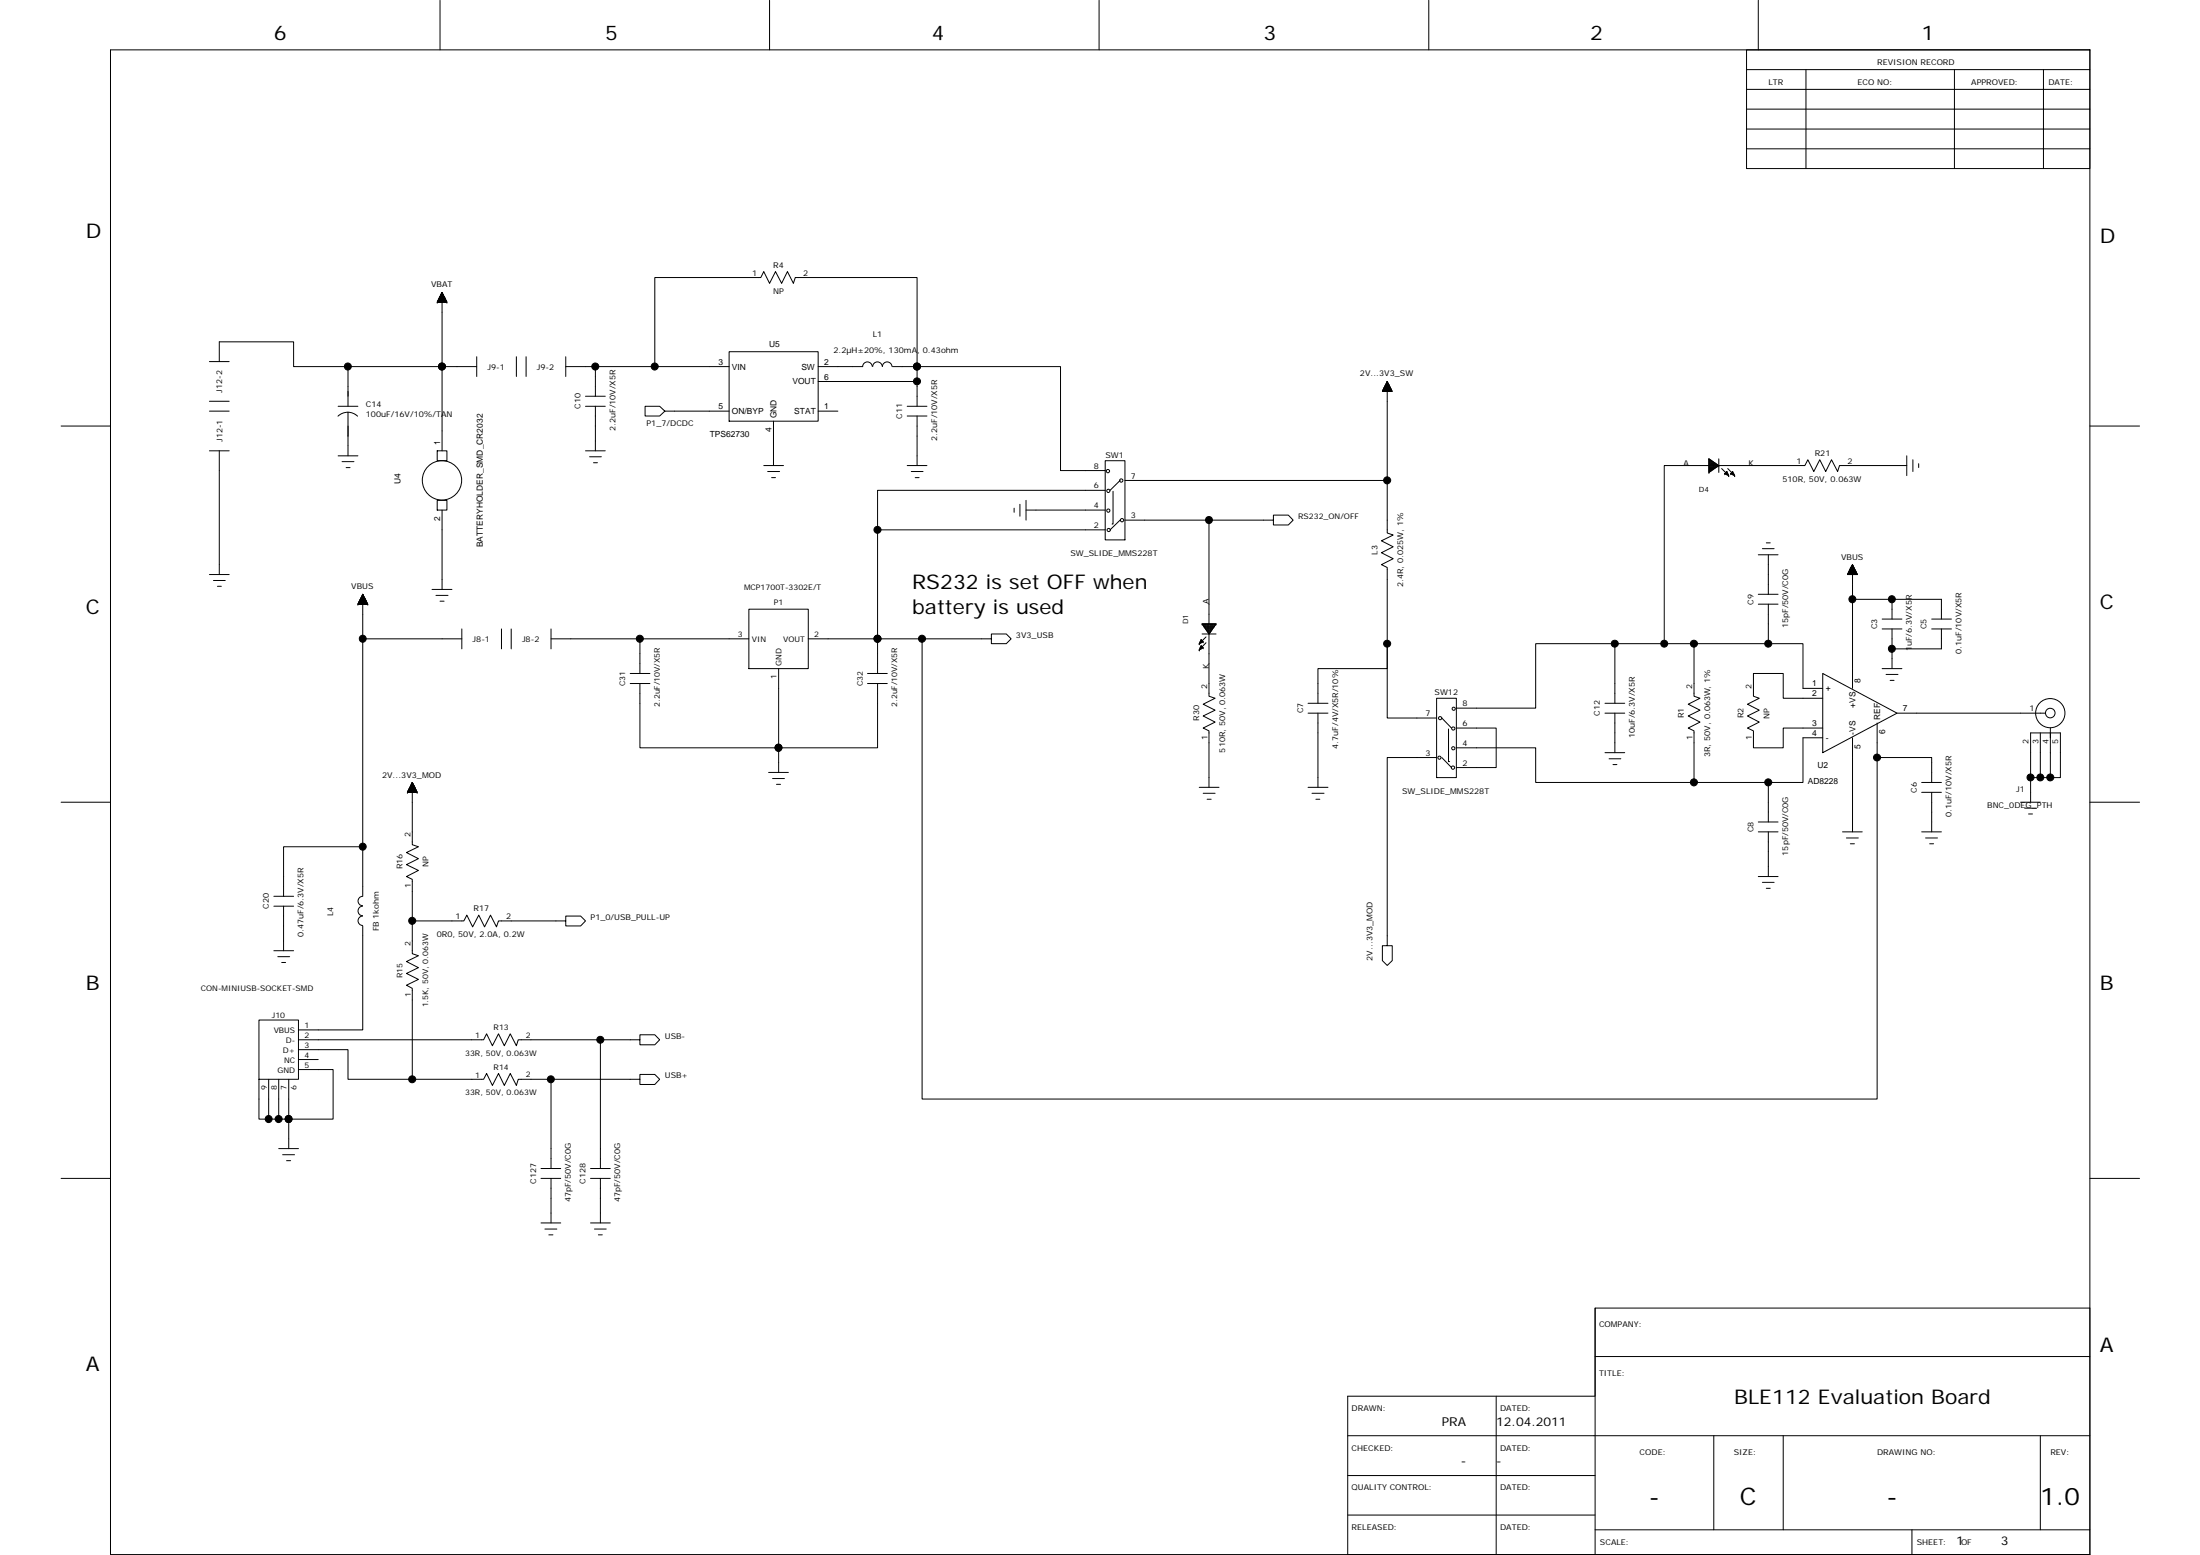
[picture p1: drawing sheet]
<svg xmlns="http://www.w3.org/2000/svg" width="297mm" height="210mm" viewBox="0 0 297 210" stroke-linecap="round" stroke-linejoin="round" font-family="sans-serif">
<g fill="none" stroke="#000" stroke-width=".14">
<path d="M14.9 6.7h267.3v203.1h-267.3zM59.4 0v6.7M103.9 0v6.7M148.4 0v6.7M192.9 0v6.7M235.8 6.7h46.4v16.1h-46.4zM235.8 14.7h46.4M235.8 9.4h46.4M235.8 12.1h46.4M235.8 17.4h46.4M237.4 0v6.7M243.8 9.4v13.4"/>
<path d="M263.9 9.4v13.4M275.9 9.4v13.4M59.5 39.9v.9M59.5 40h.4M59.5 39.9h.4M59.5 39.8v1M59.5 39.8h.3M59.6 39.7v1.1M59.6 39.8h.2M59.6 39.7h.2M59.6 39.6h.2M59.7 39.5v1.3"/>
<path d="M59.7 39.5h.1M59.7 39.5l.6 1.3h-1.3l.7-1.3v10M59.7 39.6h-.1v1.2M59.8 39.6v1.2M59.8 39.7v1.1M59.9 39.8v1M59.9 40v.8M235.8 20.1h46.4M8.3 57.5h6.6M28.3 55.5h2.6M28.3 54.2h2.6M28.3 48.8h2.6"/>
<path d="M29.6 48.8v-2.7h10v3.4h7.4M45.6 56.2a1.92 1.92 0 0 1 2.7 0M45.7 54.8h2.6M47 55.6v5.9M47 49.5h12.7M47 49.5v5.3M59 40.8h.1M59.1 40.8h1.2M59.1 40.7v.1M59.1 40.7h1.2M59.1 40.6v.2M59.1 40.6h1.1v.2"/>
<path d="M59.2 40.6h1M59.2 40.5v.3M59.2 40.5h1v.3M59.2 40.5h1M59.2 40.3v.5M59.2 40.4h.9M59.2 40.3h.9M59.3 40.2v.6M59.3 40.3h.8v.5M59.3 40.2h.8M59.3 40.2h.7v.6M59.4 40v.8"/>
<path d="M59.4 40.1h.6M59.4 40h.6M59.7 49.5h.1M60 40v.8M60 40.1h-.7v.7M60.1 40.4v.4M60.3 40.7v.1M60.3 40.8h.1M64.4 49.5h-4.7v11.4M64.4 48.2v2.6M69.7 48.2v2.6M71 48.2v2.6"/>
<path d="M76.4 49.5h22M76.4 48.2v2.6M79.1 54.8h2.6M79.1 53.5h2.6M80.4 54.8v6.1M80.4 49.5v4M88.4 49.5v-12h14.3l.4-.8 .8 1.5 .8-1.5 .8 1.5 .8-1.5 .8 1.5 .3-.7h16.4v12M98.4 55.5h-8.6l-.7 .7h-2v-1.4h2l.7 .7M98.4 47.5h12.1v9.4h-12.1zM104.4 56.9v5.9M110.5 55.5h2.6M110.5 49.5h6"/>
<path d="M116.5 49.5a.65 .65 0 0 1 .6-.6 .65 .65 0 0 1 .7 .6M117.8 49.5a.65 .65 0 0 1 .7-.6 .65 .65 0 0 1 .6 .6M119.1 49.5a.65 .65 0 0 1 .7-.6 .65 .65 0 0 1 .6 .6M122.5 54.8h2.7M122.5 56.2h2.7M123.8 56.2v6.6M123.8 49.5h19.4v14h6M123.8 51.5h-13.3M123.8 49.5h-3.3M123.8 49.5h.1M123.8 49.5v5.3M186.7 52.8h1.2"/>
<path d="M186.7 52.6v.2M186.7 52.7h1.2v.1M186.7 52.6h1.2M186.8 52.5v.3M186.8 52.6h1M186.8 52.5h1M186.8 52.4v.4M186.8 52.4h.9M186.9 52.3v.5M186.9 52.4h.8M186.9 52.3h.8M186.9 52.2v.6"/>
<path d="M187 52.2h.7M187 52.1v.7M187 52.2h.6M187 52.1h.6M187 52v.8M187 52h.6M187.1 52h.5M187.1 51.9v.9M187.1 51.9h.4M187.2 51.8h.3M187.2 51.8h.2M187.2 51.5v1.3"/>
<path d="M187.2 51.6h.1M187.3 51.6v1.2M187.3 51.5v1.3M187.3 51.5h.1M187.3 51.5l.7 1.3h-1.4l.7-1.3v20.4l.8 .3-1.6 .8 1.6 .8-1.6 .8 1.6 .8-1.6 .8 .8 .4v10.3M187.4 51.7h-.2v1.1M187.4 51.7v1.1M187.4 51.8h-.2v1M187.5 51.8v1M187.5 51.9v.9M187.6 52v.8M187.6 52.1v.7"/>
<path d="M187.7 52.3v.5M187.8 52.5v.3M187.8 52.6v.2M282.2 57.5h6.7M28.3 77.6h2.6M28.3 60.9h2.6M28.8 78.4h1.6M29.4 79.1h.5M29.6 60.9v16.7M45.7 61.5h2.6M46.2 62.3h1.6M46.7 63.1h.6"/>
<path d="M58.3 79.6h2.7M59 60.9h1.3v1.3h-1.3zM59 67.5h1.3v1.4h-1.3zM59.7 68.9v10.7M79.1 60.9h2.6M79.6 61.7h1.6M80.1 62.5h.6M103.1 62.8h2.7M103.6 63.6h1.7M104.2 64.5h.5M118.5 71.5h30.7M118.5 71.5v19.4"/>
<path d="M122.5 62.8h2.7M123 63.6h1.6M123.6 64.5h.5M136.9 68.6v.6M137.7 68.1v1.6M138.5 67.5v2.7M149.2 62.2h2.7v10.7h-2.7zM149.2 66.2h-30.7v5.3M149.2 68.9h-10.7M149.5 66.1h.3v.3l-.2 .1-.1-.1zM149.5 68.8h.3v.3l-.2 .1-.1-.1zM149.5 71.4h.4v.1v.2h-.4z"/>
<path d="M150.3 66.3v4.4h-.1M151.2 64.9l-1.3 1.3M151.2 70.2l-1.3 1.3M163.2 70.2h-11.3M171.9 70.2v.7h2l.7-.7-.7-.7h-2v.7h-8.7v23.8l.9 .3-1.6 .8 1.6 .8-1.6 .7 1.6 .9-1.6 .8 .7 .4v7.6M187.3 64.9h-35.4M230.7 63.8h.1M230.7 61.9h.1M230.7 63.5h.4M230.7 63.6h.2M230.7 63.4h.6M230.7 63.2h.8"/>
<path d="M230.7 63.1h1M230.7 63h1.2M230.7 62.7h1.2M230.7 62.6h1M230.7 62.5h.8M230.7 62.3h.6M230.7 62.2h.4M230.7 62.1h.2M230.7 61.9v1.9M230.7 61.9l1.4 .9-1.4 1zM230.9 62v1.7M231 62.1v1.5"/>
<path d="M231.1 62.2v1.3M231.3 62.3v1.1M231.4 62.4v.9M231.5 62.5v.7M231.7 62.6v.5M231.8 62.7v.4M231.9 62.8v.1M232.1 62.8h.1M232.1 61.9v1.9M232.4 63.2l.9 .9M232.9 63.9h.1M232.9 63.9h.4v.2"/>
<path d="M233.1 64.1h.2M233.1 63.6v.5M233.1 63.6h.1M233.1 63.6l.3 .6-.5-.3zM233.2 63.8h-.2v.2M233.3 63.2l.8 .9M233.4 64.2h.1M233.7 63.9h.1M233.7 63.9h.4v.2M233.9 64.1h.2M233.9 63.6h.1M233.9 63.6v.5"/>
<path d="M233.9 63.6l.3 .6-.5-.3zM234 63.8h-.2v.2M234.2 64.2h.1M237.4 74.9h2.7M238 74.1h1.5M238.5 73.3h.5M238.8 74.9v5.3M249.4 77.6h1.4M249.5 77.5v.1M249.5 77.5l1.3 .1M249.5 77.4h1.2M249.5 77.4v.2"/>
<path d="M249.5 77.4h1.2v.2M249.6 77.3h1.1M249.6 77.3v.3M249.6 77.3h1.1v.3M249.6 77.2h1M249.6 77.6v-.4h1v.4M249.7 77.1h.9M249.7 77.6v-.5h.8v.5M249.7 77h.8M249.7 77h.8v.6M249.8 76.8v.8M249.8 76.9h.6v.7"/>
<path d="M249.8 76.8h.6M249.8 76.7v.9M249.8 76.8h.6v.8M249.9 76.7h.4M249.9 76.6v1M249.9 76.6h.4v1M249.9 76.6h.4M250 76.5v1.1M250 76.5h.3v1.1M250 76.5h.3M250 76.4v1.2M250 76.4h.2v1.2"/>
<path d="M250 76.4h.2M250.1 76.3v1.3M250.1 76.3h.1v1.3M250.1 76.3h.1M250.1 76.2v1.4M250.1 76.2h.1M250.1 76.2l.7 1.4h-1.4l.7-1.4v16.7M250.5 76.9h-.7l-.1 .7M257.4 61.5v2.7M257.4 62.8h-9l-.3 .8-.8-1.5-.8 1.5-.8-1.5-.8 1.5-.8-1.5-.4 .7h-19v24.1M258.3 62.1v1.5M259.1 62.6v.5"/>
<path d="M48.3 81.6h1.4M48.3 81.6h.1M48.3 81.5h1.3M48.4 81.5h1.2v.1M48.4 81.4v.2M48.4 81.4h1.2M48.4 81.4h1.1v.2M48.4 81.3v.3M48.4 81.3h1.1M48.5 81.2h1v.4M48.5 81.2v.4M48.5 81.2h1"/>
<path d="M48.5 81.1h.9v.5M48.5 81.1v.5M48.6 81.1h.8M48.6 81.6v-.6h.8v.6M48.6 81h.8M48.6 81.6v-.7h.7v.7M48.7 80.9h.6M48.7 80.8h.6v.8M48.8 80.7h.4v.9M48.8 80.5v1.1M48.8 80.6h.4v1M48.8 80.5h.3"/>
<path d="M48.8 80.5h.3v1.1M48.9 80.5h.2M48.9 80.3v1.3M48.9 80.4h.2v1.2M48.9 80.3h.1M49 80.2v1.4M49 80.3v1.3M49 80.2l.7 1.4h-1.4l.7-1.4v6M49 80.2h.1M49.2 80.6h-.4v1M49.3 80.8h-.6v.8M49.7 81.6h.1"/>
<path d="M58.9 80.4h1.6M59.4 81.2h.6M62.4 86.2h-13.4v28.1M62.4 84.9v2.7M67.7 84.9v2.7M69 84.9v2.7M74.4 84.9v2.7M74.4 86.2h26.7M85.1 92.3h2.7M85.1 90.9h2.7M86.4 92.3v8.6h18.7M86.4 86.2v4.7"/>
<path d="M101.1 82.2h8v8.1h-8zM105.1 90.3v14M109.1 86.2h24.8v-.6h2l.6 .6-.6 .7h-2v-.7M117.1 92.3h2.7M117.1 90.9h2.7M118.5 92.3v8.6h-13.4M118.5 86.2h.1M124.5 86.2v62.2h128.9v-46.1M161.9 86.9h.1M161.9 87.7h.1M162 86.6v.2M162 86.6h.5"/>
<path d="M162 87.4v.2M162 87.4h.5M162.1 86.5h.2v.2M162.1 87.3h.2v.2M162.2 86.4v.4h-.2M162.2 86.4h.1M162.2 86.4l.3 .2-.6 .3zM162.2 87.2v.4h-.2M162.2 87.2h.1M162.2 87.2l.3 .2-.6 .3zM162.3 85.6h1.9M162.3 84.2h1.9l-1 1.4z"/>
<path d="M162.3 84.2h.1M162.3 84.2h1.9M162.4 84.3h1.7M162.5 86.6h.1M162.5 87.4h.1M162.5 84.2v.3M162.5 84.5h1.5M162.6 84.2v.4h1.3M162.7 84.8h1.1M162.7 84.2v.6M162.8 84.9h.9M162.8 86l-.8 .8"/>
<path d="M162.8 86.8l-.8 .8M162.8 84.2v.8M162.9 85h.7M163 85.2h.6M163 84.2v1M163.1 85.3h.3M163.1 84.2v1.2M163.1 85.4h.2M163.4 84.2v1.2M163.5 84.2v1M163.7 84.2v.8M163.8 84.2v.6"/>
<path d="M163.9 84.2v.4M164.1 84.2v.2M164.2 84.2h.1M176.6 96.3h2.7M176.6 94.9h2.7M177.9 96.3v10M187.3 86.9v3.4h-9.4v4.6M187.3 86.9v10h6.7M194 94.3h2.6v10.7h-2.6zM194.3 96.8h.3l.1 .1-.1 .2h-.3zM194.7 96.9l1.3 1.4M195.6 98.4v4.4h.1"/>
<path d="M196.1 98.2h.3v.1v.2h-.3zM196.6 98.3h5.4v5.3h-5.4M216.7 96.3h2.7M216.7 94.9h2.7M218 96.3v5.3M218 86.9h-10.7v8.7h-10.7M224.7 86.9h4M224.7 86.9h-6.7v8M237.4 81.6h2.7M237.4 80.2h2.7M238.8 81.6v5.3M238.8 86.9h4.6v6h2.7"/>
<path d="M238.8 86.9h-10.1v7.1l.8 .3-1.6 .8 1.6 .8-1.6 .7 1.6 .9-1.6 .8 .8 .4v6.9h10.1M246.1 90.9l10 5.4-10 5.3zM246.1 94.3h-5.3v-3.4h-4.1v3.1l.8 .3-1.6 .8 1.6 .8-1.6 .7 1.6 .9-1.6 .8 .8 .4v2.2h4.1v-2.6h5.3M246.1 99.6h-2.7v6h-4.6M250.1 99.6v12.7M250.1 80.9h12v2.7M253.4 97.6v4.7M254.1 84.9h2.7M254.1 83.6h2.7M254.1 90.3h2.7M254.7 91h1.6M255.2 91.8h.5"/>
<path d="M255.5 80.9v2.7M255.5 84.9v2.7M255.5 87.6h.1M255.5 80.9h.1M256.1 96.3h20.1M260.8 84.9h2.7M260.8 83.6h2.7M262.1 84.9v2.7h-6.6v2.7M275.5 98.9v6.1M276.8 98.3v6.7M8.3 108.3h6.6M49 114.3h-10.7v6.7"/>
<path d="M49 114.3v6.7M55 107h.1M55 107h1.3M55 106.9h1.3M55.1 106.8v.2M55.1 106.8h1.2v.2M55.1 106.8h1.2M55.1 106.7v.3M55.1 106.7h1.1v.3M55.1 106.7h1.1M55.2 107v-.4h1v.4M55.2 106.6h1"/>
<path d="M55.2 106.5v.5M55.2 106.5h.9v.5M55.2 106.5h.9M55.3 107v-.6h.8v.6M55.3 106.4h.7M55.3 107v-.7h.7v.7M55.4 106.3h.6M55.4 106.2v.8M55.4 106.2h.6v.8M55.4 106.2h.5M55.4 106v1M55.4 106.1h.5v.9"/>
<path d="M55.5 106h.4M55.5 105.9v1.1M55.5 106h.4v1M55.5 105.9h.3M55.5 105.8v1.2M55.5 105.9h.3v1.1M55.6 105.8h.2M55.6 105.7v1.3M55.6 105.8h.1v1.2M55.6 105.7h.1M55.6 105.6v1.4M55.6 105.7l.1 1.3"/>
<path d="M55.7 105.6h.1M55.7 105.6l.6 1.4h-1.3l.7-1.4v8.4l.8 .3-1.6 .8 1.6 .8-1.6 .8 1.6 .8-1.6 .8 .8 .4v5.6h6.9l.4-.8 .8 1.6 .8-1.6 .8 1.6 .8-1.6 .8 1.6 .3-.8h9.1v-.6h2l.7 .6-.7 .7h-2v-.7M56.3 107h.1M103.8 104.3h2.6M104.3 105.1h1.6M104.8 105.9h.6M105.1 100.9h.1M161.9 106.3h2.7M162.5 107.1h1.6M163 107.9h.5M176.6 106.3h2.7M177.1 107.1h1.7"/>
<path d="M177.7 107.9h.5M194 102.3h-6.7v25.4h.7v2l-.7 .6-.7-.6v-2h.7M194.7 102.3l1.3 1.3M196.1 100.9h.3v.1v.2h-.3zM196.6 100.9h10.7v4.7h21.4M216.7 101.6h2.7M217.3 102.4h1.5M217.8 103.2h.5M237.4 118.3h2.7M237.4 112.3h2.7M237.4 111h2.7M238 119.1h1.5"/>
<path d="M238.5 119.9h.5M238.8 112.3v6M238.8 105.6v5.4M248.8 112.3h2.6M249.3 113.1h1.6M249.8 113.9h.6M253.4 102.3h7.4v3.3M259.5 112.3h2.6M259.5 107h2.6M259.5 105.6h2.6M260 113.1h1.6M260.5 113.9h.6"/>
<path d="M260.8 107v5.3M272.8 108.3h2.7M273.4 109.1h1.6M273.9 109.9h.5M274.2 105h1.3M275.5 105h2.7v-6.1h-4v9.4M282.2 108.3h6.7M35 137.7h5.3v8h-5.3zM37 128.3h2.6M37 121h2.6M37 122.3h2.6M37.5 129.1h1.6"/>
<path d="M38 129.9h.6M38.3 122.3v6M49 123.7a.64 .64 0 0 0-.7 .6 .64 .64 0 0 0 .7 .6M49 122.3a.65 .65 0 0 0-.7 .7 .65 .65 0 0 0 .7 .6M49 121a.64 .64 0 0 0-.7 .6 .64 .64 0 0 0 .7 .7M49 125v14h-8.7M55.7 124.3v4.4l.8 .3-1.6 .8 1.6 .8-1.6 .8 1.6 .8-1.6 .8 .8 .4v12.3h9.6l.4-.8 .8 1.6 .8-1.6 .8 1.6 .8-1.6 .8 1.6 .3-.8h16.4v-.7h2l.7 .7-.7 .7h-2v-.7M8.3 159.1h6.6M35 145.7v5.4h1.3M36.3 145.7v5.4h1.3M37.6 145.7v5.4h1.4M37.6 155h2.7"/>
<path d="M38.2 155.9h1.6M38.7 156.7h.5M39 145.7v5.4M39 151.1h.1M40.3 140.4h25l.4-.8 .8 1.6 .8-1.6 .8 1.6 .8-1.6 .8 1.6 .3-.8h16.4v-.7h2l.7 .7-.7 .6h-2v-.6M40.3 141.7h6.7v4h8.7M40.3 144.4h4.7v6.7h-6v3.9M40.3 143h2.7M73 159.1h2.7M73 157.7h2.7M74.4 145.7v12M74.4 159.1v6"/>
<path d="M79.7 159.1h2.7M79.7 157.7h2.7M81.1 140.4v17.3M81.1 159.1v6M282.2 159.1h6.7M73 165.1h2.7M73.6 165.9h1.6M74.1 166.7h.6M79.7 165.1h2.7M80.3 165.9h1.5M80.8 166.7h.5M215.4 176.6v33.2"/>
<path d="M282.2 176.6h-66.8v11.9h-33.4v21.3M182 193.8h100.2M182 199.2h33.4M202 188.5v21.3M215.4 183.1h66.8M231.4 193.8v12.7M240.8 193.8v12.7M275.5 193.8v12.7M182 204.5h33.4M215.4 206.5h66.8M258.1 206.5v3.3"/>
<circle cx="59.7" cy="64.8" r="2.66"/>
<circle cx="149.6" cy="63.6" r=".22"/>
<circle cx="151.4" cy="64.9" r=".22"/>
<circle cx="151.5" cy="70.2" r=".22"/>
<circle cx="196.3" cy="95.7" r=".21"/>
<circle cx="276.8" cy="96.3" r=".65"/>
<circle cx="276.8" cy="96.3" r="1.98"/>
<circle cx="194.3" cy="102.3" r=".21"/>
<circle cx="196.2" cy="103.6" r=".22"/>
</g>
<g fill="#000" stroke="#000" stroke-width=".14">
<circle cx="47" cy="49.5" r=".47"/>
<circle cx="59.7" cy="49.5" r=".48"/>
<circle cx="80.4" cy="49.5" r=".48"/>
<circle cx="88.4" cy="49.5" r=".48"/>
<circle cx="123.8" cy="49.5" r=".48"/>
<circle cx="123.8" cy="51.5" r=".47"/>
<circle cx="118.5" cy="71.5" r=".47"/>
<circle cx="163.2" cy="70.2" r=".47"/>
<circle cx="187.3" cy="64.8" r=".48"/>
<circle cx="49" cy="86.2" r=".47"/>
<circle cx="86.4" cy="86.2" r=".48"/>
<circle cx="118.5" cy="86.2" r=".48"/>
<circle cx="124.5" cy="86.2" r=".48"/>
<circle cx="187.3" cy="86.9" r=".47"/>
<circle cx="218" cy="86.9" r=".47"/>
<circle cx="224.7" cy="86.9" r=".47"/>
<circle cx="228.7" cy="86.9" r=".47"/>
<circle cx="238.7" cy="86.9" r=".47"/>
<circle cx="250.1" cy="80.9" r=".47"/>
<circle cx="255.4" cy="87.6" r=".47"/>
<circle cx="255.4" cy="80.9" r=".47"/>
<circle cx="49" cy="114.3" r=".47"/>
<circle cx="105.1" cy="100.9" r=".47"/>
<circle cx="228.7" cy="105.6" r=".48"/>
<circle cx="238.7" cy="105.6" r=".48"/>
<circle cx="253.4" cy="102.3" r=".47"/>
<circle cx="274.2" cy="104.9" r=".47"/>
<circle cx="275.5" cy="104.9" r=".47"/>
<circle cx="276.8" cy="104.9" r=".47"/>
<circle cx="55.7" cy="124.3" r=".48"/>
<circle cx="36.3" cy="151.1" r=".47"/>
<circle cx="37.6" cy="151.1" r=".48"/>
<circle cx="39" cy="151.1" r=".47"/>
<circle cx="55.7" cy="145.7" r=".47"/>
<circle cx="74.4" cy="145.7" r=".47"/>
<circle cx="81.1" cy="140.4" r=".47"/>
</g>
<g font-size="3.3">
<text x="222.6" y="203.1">-</text>
<text x="234.9" y="203.1">C</text>
<text x="254.7" y="203.1">-</text>
<text x="275.5" y="203.1">1.0</text>
</g>
<g font-size="2.7">
<text x="37" y="5.4">6</text>
<text x="81.7" y="5.4">5</text>
<text x="125.8" y="5.4">4</text>
<text x="170.6" y="5.4">3</text>
<text x="214.7" y="5.4">2</text>
<text x="259.5" y="5.4">1</text>
<text x="11.6" y="32.1">D</text>
<text x="283.5" y="32.8">D</text>
<text x="11.6" y="82.9">C</text>
<text x="123.2" y="79.6">RS232 is set OFF when</text>
<text x="123.2" y="82.9">battery is used</text>
<text x="283.5" y="82.2">C</text>
<text x="11.6" y="133.7">B</text>
<text x="283.5" y="133.7">B</text>
<text x="11.6" y="185.1">A</text>
<text x="283.5" y="182.5">A</text>
<text x="234.1" y="189.5">BLE112 Evaluation Board</text>
</g>
<g font-size="1.7">
<text x="194.7" y="192.4">PRA</text>
<text x="197.2" y="197.8">-</text>
</g>
<g font-size="1.6">
<text x="202" y="192.4">12.04.2011</text>
<text x="202" y="197.8">-</text>
<text x="264.1" y="208.5">1</text>
<text x="270.1" y="208.5">3</text>
</g>
<g font-size="1.1">
<text x="238.8" y="11.4">LTR</text>
<text x="250.8" y="11.4">ECO NO:</text>
<text x="253.4" y="8.7">REVISION RECORD</text>
<text x="266.1" y="11.4">APPROVED:</text>
<text x="276.6" y="11.4">DATE:</text>
<text x="58.2" y="38.8">VBAT</text>
<text x="101.6" y="37.2">1</text>
<text x="104.4" y="36.1">R4</text>
<text x="104.4" y="39.6">NP</text>
<text x="108.4" y="37.2">2</text>
<text x="103.9" y="46.8">U5</text>
<text x="112.5" y="47.7">2.2µH±20%, 130mA, 0.43ohm</text>
<text x="117.8" y="45.5">L1</text>
<text x="30" y="53" transform="rotate(-90 30 53)">J12-2</text>
<text x="65.8" y="50">J9-1</text>
<text x="72.5" y="49.9">J9-2</text>
<text x="97" y="49.2">3</text>
<text x="98.8" y="49.9">VIN</text>
<text x="107" y="51.9">VOUT</text>
<text x="108.2" y="49.9">SW</text>
<text x="111.3" y="49.2">2</text>
<text x="111.3" y="51.2">6</text>
<text x="183.6" y="50.8">2V...3V3_SW</text>
<text x="30.1" y="59.7" transform="rotate(-90 30.1 59.7)">J12-1</text>
<text x="49.4" y="55">C14</text>
<text x="49.4" y="56.3">100uF/16V/10%/TAN</text>
<text x="78.4" y="55.2" transform="rotate(-90 78.4 55.2)">C10</text>
<text x="83.1" y="58.2" transform="rotate(-90 83.1 58.2)">2.2uF/10V/X5R</text>
<text x="87.3" y="57.5">P1_7/DCDC</text>
<text x="95.8" y="59">TPS62730</text>
<text x="97" y="55.2">5</text>
<text x="98.8" y="55.9">ON/BYP</text>
<text x="104.2" y="58.3" transform="rotate(-90 104.2 58.3)">4</text>
<text x="104.8" y="56.5" transform="rotate(-90 104.8 56.5)">GND</text>
<text x="107.2" y="55.9">STAT</text>
<text x="111.3" y="55.2">1</text>
<text x="121.8" y="56.6" transform="rotate(-90 121.8 56.6)">C11</text>
<text x="126.5" y="59.5" transform="rotate(-90 126.5 59.5)">2.2uF/10V/X5R</text>
<text x="54.1" y="65.3" transform="rotate(-90 54.1 65.3)">U4</text>
<text x="59.4" y="60" transform="rotate(-90 59.4 60)">1</text>
<text x="147.7" y="65.9">6</text>
<text x="147.7" y="63.2">8</text>
<text x="149.3" y="61.8">SW1</text>
<text x="152.7" y="64.6">7</text>
<text x="227.3" y="62.8">A</text>
<text x="236.1" y="62.8">K</text>
<text x="240.7" y="65">510R, 50V, 0.063W</text>
<text x="242.5" y="62.6">1</text>
<text x="245" y="61.5">R21</text>
<text x="249.4" y="62.6">2</text>
<text x="59.4" y="70.3" transform="rotate(-90 59.4 70.3)">2</text>
<text x="147.7" y="68.6">4</text>
<text x="147.7" y="71.3">2</text>
<text x="152.7" y="69.9">3</text>
<text x="65.2" y="73.9" transform="rotate(-90 65.2 73.9)">BATTERYHOLDER_SMD_CR2032</text>
<text x="144.5" y="75.1">SW_SLIDE_MMS228T</text>
<text x="186" y="74.9" transform="rotate(-90 186 74.9)">L3</text>
<text x="248.6" y="75.5">VBUS</text>
<text x="47.4" y="79.6">VBUS</text>
<text x="163.2" y="81.6" transform="rotate(-90 163.2 81.6)">A</text>
<text x="189.5" y="79.3" transform="rotate(-90 189.5 79.3)">2.4R, 0.025W, 1%</text>
<text x="236.7" y="81.6" transform="rotate(-90 236.7 81.6)">C9</text>
<text x="63.8" y="86.7">J8-1</text>
<text x="70.5" y="86.6">J8-2</text>
<text x="137.2" y="86.1">3V3_USB</text>
<text x="241.4" y="84.8" transform="rotate(-90 241.4 84.8)">15pF/50V/C0G</text>
<text x="253.4" y="84.9" transform="rotate(-90 253.4 84.9)">C3</text>
<text x="258.1" y="87.9" transform="rotate(-90 258.1 87.9)">1uF/6.3V/X5R</text>
<text x="260.1" y="84.9" transform="rotate(-90 260.1 84.9)">C5</text>
<text x="264.8" y="88.2" transform="rotate(-90 264.8 88.2)">0.1uF/10V/X5R</text>
<text x="163" y="92.9" transform="rotate(-90 163 92.9)">2</text>
<text x="163.2" y="90.3" transform="rotate(-90 163.2 90.3)">K</text>
<text x="193.7" y="93.9">SW12</text>
<text x="197.5" y="95.3">8</text>
<text x="228.5" y="92.9" transform="rotate(-90 228.5 92.9)">2</text>
<text x="236.5" y="92.9" transform="rotate(-90 236.5 92.9)">2</text>
<text x="244.7" y="94">2</text>
<text x="244.7" y="92.7">1</text>
<text x="246.5" y="93.3">+</text>
<text x="250.5" y="95.5" transform="rotate(-90 250.5 95.5)">+VS</text>
<text x="251.2" y="92.1" transform="rotate(-90 251.2 92.1)">8</text>
<text x="256.9" y="96">7</text>
<text x="274" y="96">1</text>
<text x="161.9" y="97.3" transform="rotate(-90 161.9 97.3)">R30</text>
<text x="163" y="99.8" transform="rotate(-90 163 99.8)">1</text>
<text x="165.4" y="101.6" transform="rotate(-90 165.4 101.6)">510R, 50V, 0.063W</text>
<text x="175.9" y="96.3" transform="rotate(-90 175.9 96.3)">C7</text>
<text x="180.7" y="101" transform="rotate(-90 180.7 101)">4.7uF/4V/X5R/10%</text>
<text x="192.5" y="96.6">7</text>
<text x="197.5" y="100.7">4</text>
<text x="197.5" y="98">6</text>
<text x="216" y="96.6" transform="rotate(-90 216 96.6)">C12</text>
<text x="220.7" y="99.6" transform="rotate(-90 220.7 99.6)">10uF/6.3V/X5R</text>
<text x="227.4" y="97" transform="rotate(-90 227.4 97)">R1</text>
<text x="228.5" y="99.8" transform="rotate(-90 228.5 99.8)">1</text>
<text x="235.4" y="97" transform="rotate(-90 235.4 97)">R2</text>
<text x="236.5" y="99.8" transform="rotate(-90 236.5 99.8)">1</text>
<text x="238.9" y="97" transform="rotate(-90 238.9 97)">NP</text>
<text x="244.7" y="99.3">4</text>
<text x="244.7" y="98">3</text>
<text x="246.5" y="100">-</text>
<text x="250.5" y="99.2" transform="rotate(-90 250.5 99.2)">-VS</text>
<text x="251.2" y="101" transform="rotate(-90 251.2 101)">5</text>
<text x="253.8" y="97.2" transform="rotate(-90 253.8 97.2)">REF</text>
<text x="254.5" y="99" transform="rotate(-90 254.5 99)">6</text>
<text x="273.9" y="100.4" transform="rotate(-90 273.9 100.4)">2</text>
<text x="275.2" y="100.4" transform="rotate(-90 275.2 100.4)">3</text>
<text x="276.6" y="100.4" transform="rotate(-90 276.6 100.4)">4</text>
<text x="277.9" y="100.4" transform="rotate(-90 277.9 100.4)">5</text>
<text x="51.6" y="105">2V...3V3_MOD</text>
<text x="189.3" y="107.1">SW_SLIDE_MMS228T</text>
<text x="192.5" y="102">3</text>
<text x="197.5" y="103.3">2</text>
<text x="230.9" y="102.2" transform="rotate(-90 230.9 102.2)">3R, 50V, 0.063W, 1%</text>
<text x="244.1" y="105.8">AD8228</text>
<text x="245.4" y="103.6">U2</text>
<text x="258.8" y="107" transform="rotate(-90 258.8 107)">C6</text>
<text x="272.2" y="107">J1</text>
<text x="55.4" y="113" transform="rotate(-90 55.4 113)">2</text>
<text x="236.7" y="112.4" transform="rotate(-90 236.7 112.4)">C8</text>
<text x="263.5" y="110.3" transform="rotate(-90 263.5 110.3)">0.1uF/10V/X5R</text>
<text x="268.3" y="109.1">BNC_0DEG_PTH</text>
<text x="54.4" y="117.4" transform="rotate(-90 54.4 117.4)">R16</text>
<text x="55.5" y="119.9" transform="rotate(-90 55.5 119.9)">1</text>
<text x="57.8" y="117.1" transform="rotate(-90 57.8 117.1)">NP</text>
<text x="241.4" y="115.5" transform="rotate(-90 241.4 115.5)">15pF/50V/C0G</text>
<text x="36.3" y="122.7" transform="rotate(-90 36.3 122.7)">C20</text>
<text x="45" y="123.6" transform="rotate(-90 45 123.6)">L4</text>
<text x="51.2" y="125.7" transform="rotate(-90 51.2 125.7)">FB 1kohm</text>
<text x="61.5" y="124.1">1</text>
<text x="63.9" y="123">R17</text>
<text x="68.3" y="124.1">2</text>
<text x="79.7" y="124.2">P1_0/USB_PULL-UP</text>
<text x="41" y="126.5" transform="rotate(-90 41 126.5)">0.47uF/6.3V/X5R</text>
<text x="59" y="126.5">0R0, 50V, 2.0A, 0.2W</text>
<text x="185.3" y="129.7" transform="rotate(-90 185.3 129.7)">2V...3V3_MOD</text>
<text x="89.8" y="140.2">USB-</text>
<text x="89.8" y="145.6">USB+</text>
<text x="72.4" y="159.8" transform="rotate(-90 72.4 159.8)">C127</text>
<text x="79.1" y="159.8" transform="rotate(-90 79.1 159.8)">C128</text>
<text x="77.1" y="162.3" transform="rotate(-90 77.1 162.3)">47pF/50V/C0G</text>
<text x="83.8" y="162.3" transform="rotate(-90 83.8 162.3)">47pF/50V/C0G</text>
<text x="215.9" y="179.1">COMPANY:</text>
<text x="215.9" y="185.8">TITLE:</text>
<text x="182.5" y="190.5">DRAWN:</text>
<text x="202.5" y="190.5">DATED:</text>
<text x="182.5" y="195.8">CHECKED:</text>
<text x="202.5" y="195.8">DATED:</text>
<text x="221.4" y="196.5">CODE:</text>
<text x="234.1" y="196.5">SIZE:</text>
<text x="253.4" y="196.5">DRAWING NO:</text>
<text x="276.8" y="196.5">REV:</text>
<text x="182.5" y="201.1">QUALITY CONTROL:</text>
<text x="202.5" y="201.1">DATED:</text>
<text x="182.5" y="206.5">RELEASED:</text>
<text x="202.5" y="206.5">DATED:</text>
<text x="216" y="208.5">SCALE:</text>
<text x="258.8" y="208.5">SHEET:</text>
<text x="264.8" y="208.5">OF</text>
</g>
<g font-size="1">
<text x="175.3" y="70.1">RS232_ON/OFF</text>
<text x="229.4" y="66.4">D4</text>
<text x="100.5" y="79.7">MCP1700T-3302E/T</text>
<text x="104.5" y="81.7">P1</text>
<text x="99.6" y="86">3</text>
<text x="101.5" y="86.6">VIN</text>
<text x="105.5" y="89.9" transform="rotate(-90 105.5 89.9)">GND</text>
<text x="105.7" y="86.6">VOUT</text>
<text x="109.9" y="86">2</text>
<text x="160.4" y="84.3" transform="rotate(-90 160.4 84.3)">D1</text>
<text x="84.4" y="92.6" transform="rotate(-90 84.4 92.6)">C31</text>
<text x="89.1" y="95.4" transform="rotate(-90 89.1 95.4)">2.2uF/10V/X5R</text>
<text x="104.8" y="91.7" transform="rotate(-90 104.8 91.7)">1</text>
<text x="116.5" y="92.6" transform="rotate(-90 116.5 92.6)">C32</text>
<text x="121.1" y="95.4" transform="rotate(-90 121.1 95.4)">2.2uF/10V/X5R</text>
<text x="55.4" y="127.7" transform="rotate(-90 55.4 127.7)">2</text>
<text x="27.1" y="133.8">CON-MINIUSB-SOCKET-SMD</text>
<text x="36.7" y="137.4">J10</text>
<text x="54.4" y="132" transform="rotate(-90 54.4 132)">R15</text>
<text x="55.5" y="134.6" transform="rotate(-90 55.5 134.6)">1</text>
<text x="57.8" y="136" transform="rotate(-90 57.8 136)">1.5K, 50V, 0.063W</text>
<text x="37" y="139.4">VBUS</text>
<text x="38.2" y="142.1">D+</text>
<text x="38.4" y="143.4">NC</text>
<text x="38.6" y="140.8">D-</text>
<text x="41.1" y="138.8">1</text>
<text x="41.1" y="140.1">2</text>
<text x="41.1" y="141.4">3</text>
<text x="41.1" y="142.7">4</text>
<text x="62.8" y="142.5">33R, 50V, 0.063W</text>
<text x="64.2" y="140.1">1</text>
<text x="66.7" y="139">R13</text>
<text x="71" y="140.1">2</text>
<text x="36" y="147.2" transform="rotate(-90 36 147.2)">9</text>
<text x="37.4" y="147.2" transform="rotate(-90 37.4 147.2)">8</text>
<text x="37.5" y="144.8">GND</text>
<text x="38.7" y="147.2" transform="rotate(-90 38.7 147.2)">7</text>
<text x="40" y="147.2" transform="rotate(-90 40 147.2)">6</text>
<text x="41.1" y="144.1">5</text>
<text x="62.8" y="147.8">33R, 50V, 0.063W</text>
<text x="64.2" y="145.5">1</text>
<text x="66.7" y="144.4">R14</text>
<text x="71" y="145.4">2</text>
</g>
</svg>
